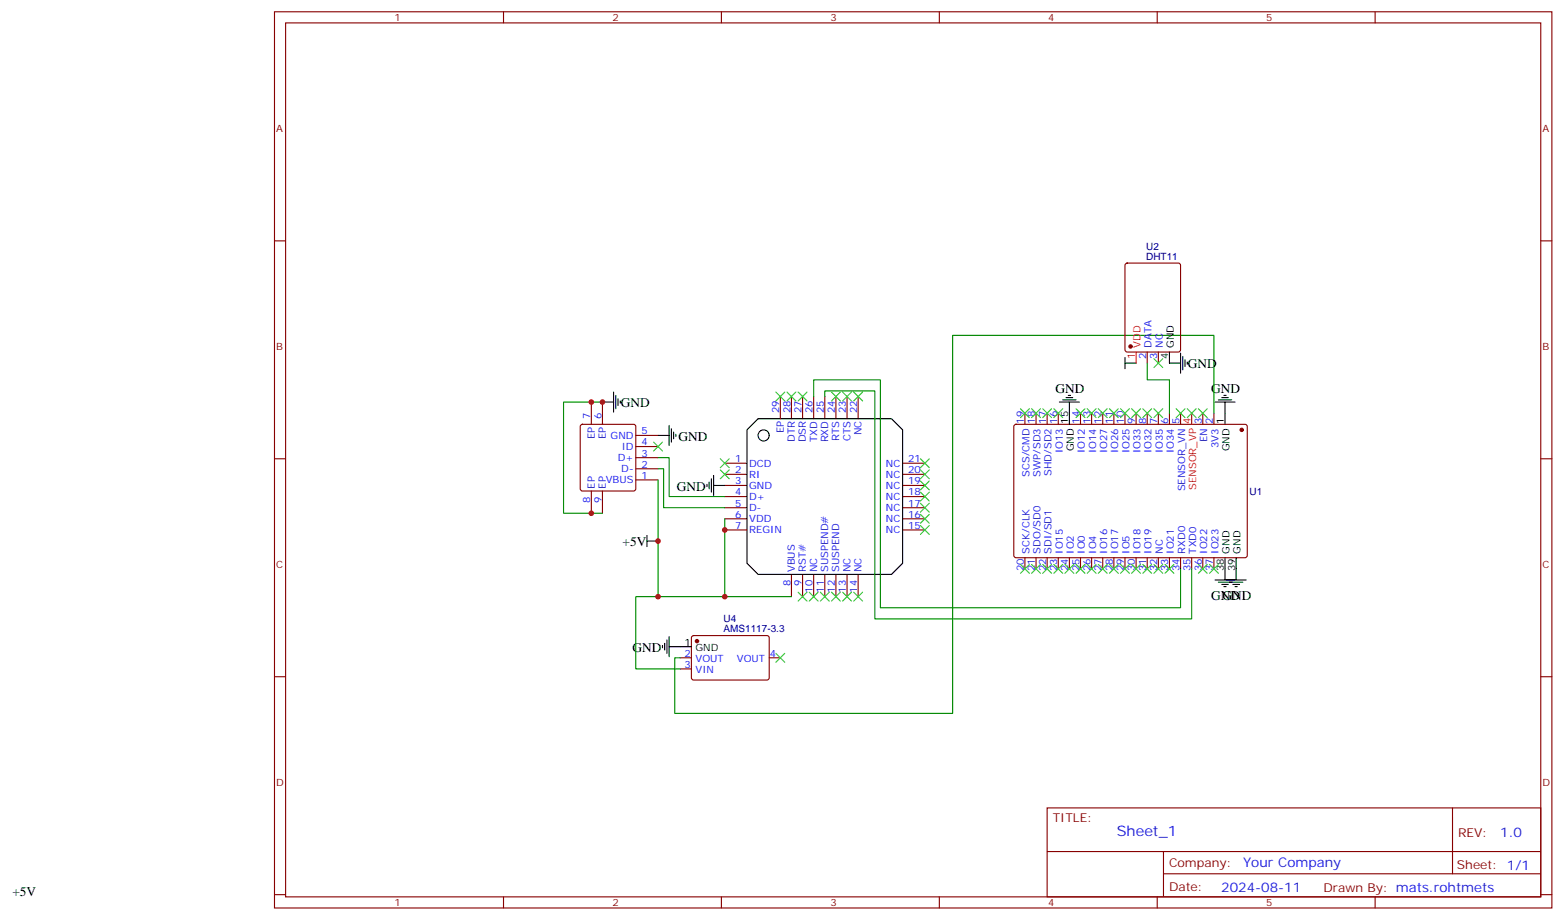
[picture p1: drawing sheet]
<svg xmlns="http://www.w3.org/2000/svg" width="496mm" height="292mm" viewBox="0 0 496 292" stroke-linecap="round" stroke-linejoin="round" font-family="sans-serif">
<g fill="none" stroke="#870000" stroke-width=".35">
<path d="M87.1 3.7h405.3v284.4h-405.3zM90.6 7.3h398.3v277.3h-398.3zM159.8 3.7v3.6M228.9 3.7v3.6M298.1 3.7v3.6M367.2 3.7v3.6M436.4 3.7v3.6M87.1 76.4h3.5M488.9 76.4h3.5M357.2 83.7l.5-.2h16.2l.7 .4v27.1l-.4 .6-16.5 .1-.7-.5v-27zM364 111.7v3.5M367.6 111.7v3.5"/>
<path d="M184.3 134.8l.5-.2h16.2l.5 .2 .3 .5v19.8l-.3 .5-.5 .2h-16.2l-.5-.2-.2-.5v-19.8zM187.6 127.6v7M191.2 127.6v7M201.8 138.1h7M247.6 125.8v7.1M251.1 125.8v7.1M254.7 125.8v7.1M258.2 125.8v7.1M261.7 125.8v7.1M265.3 125.8v7.1M268.8 125.8v7.1M272.3 125.8v7.1"/>
<path d="M321.9 134.8l.5-.2 73 .1 .4 .6-.1 41.2-.6 .5-73-.1-.4-.7v-40.9zM325.2 131.1v3.5M328.8 131.1v3.5M332.3 131.1v3.5M335.8 131.1v3.5M342.9 131.1v3.5M346.4 131.1v3.5M349.9 131.1v3.5M353.4 131.1v3.5M357 131.1v3.5M360.5 131.1v3.5M364 131.1v3.5"/>
<path d="M367.6 131.1v3.5M371.1 131.1v3.5M374.6 131.1v3.5M381.7 131.1v3.5M385.2 131.1v3.5M87.1 145.6h3.5M187.6 155.8v7M191.2 155.8v7M201.8 141.7h7M201.8 145.2h7M201.8 148.7h7M201.8 152.3h7"/>
<path d="M230 147h7M230 150.5h7M230 154h7M230 157.6h7M286.4 147h7.1M286.4 150.5h7.1M286.4 154h7.1M286.4 157.6h7.1M488.9 145.6h3.5M230 161.1h7M230 164.6h7M230 168.1h7"/>
<path d="M286.4 161.1h7.1M286.4 164.6h7.1M286.4 168.1h7.1M325.2 177v3.5M328.8 177v3.5M332.3 177v3.5M335.8 177v3.5M339.3 177v3.5M342.9 177v3.5M346.4 177v3.5M349.9 177v3.5M353.4 177v3.5"/>
<path d="M357 177v3.5M360.5 177v3.5M364 177v3.5M367.6 177v3.5M371.1 177v3.5M374.6 177v3.5M378.1 177v3.5M381.7 177v3.5M385.2 177v3.5M251.1 182.2v7.1M254.7 182.2v7.1M258.2 182.2v7.1"/>
<path d="M261.7 182.2v7.1M265.3 182.2v7.1M268.8 182.2v7.1M272.3 182.2v7.1M87.1 214.7h3.5M215.9 208.7h3.5M215.9 212.2h3.5M219.6 201.9l.5-.3 23.6 .1 .4 .7-.1 12.9-.6 .5-23.6-.1-.4-.6v-12.7zM244.1 208.7h3.5M488.9 214.7h3.5M332.3 256.3h156.6v28.3h-156.6zM460.9 256.4v20.8"/>
<path d="M332.3 270.2h156.5M369.2 277.2h119.6M369.2 270.2v14.1M87.1 283.8h3.5M159.8 284.6v3.5M228.9 284.6v3.5M298.1 284.6v3.5M367.2 284.6v3.5M436.4 284.6v3.5M488.9 283.8h3.5"/>
</g>
<g fill="#870000" stroke="#870000" stroke-width=".35">
<circle cx="394" cy="136.4" r=".53"/>
<circle cx="221.2" cy="203.4" r=".53"/>
<circle cx="358.7" cy="109.9" r=".53"/>
</g>
<g fill="none" stroke="#000" stroke-width=".35">
<path d="M357 115.2h3.5M357 113.5v3.5M371.1 111.7v3.5h3.5M374.6 112v6.4M375.3 113.1v4.2M376 114.2v2.1M376.7 114.9v.7M191.2 127.6h3.5M194.7 124.4v6.3M195.4 125.4v4.3M196.1 126.5v2.1M196.8 127.2v.7"/>
<path d="M208.8 138.1h3.5M212.3 135v6.3M213 136v4.3M213.7 137.1v2.1M214.5 137.8v.7M240.6 132.9h42.3l3.5 3.5v42.3l-3.5 3.5h-42.3l-3.6-3.5v-42.3zM336.2 127.6h6.3M337.2 126.9h4.3M338.3 126.2h2.1M339 125.4h.7M339.3 127.6v7M385.6 127.6h6.3"/>
<path d="M386.6 126.9h4.2M387.7 126.2h2.1M388.4 125.4h.7M388.7 127.6v7M224.3 153.7v.7M225 153v2.1M225.7 151.9v4.2M226.4 154h3.6M226.4 150.8v6.4M205.3 171.7h3.5M205.3 169.9v3.5M388.7 177v7"/>
<path d="M392.3 177v7M385.6 184h9.8M386.6 184.7h7.8M387.7 185.4h2.1M388.4 186.1h.7M391.2 185.4h2.1M391.9 186.1h.7M210.2 204.8v.7M210.9 204.1v2.1M211.6 203.1v4.2M212.3 205.2h7.1M212.3 202v6.4"/>
<circle cx="242.3" cy="138.1" r="1.76"/>
</g>
<path d="M360.5 111.7v3.5M378.1 131.1v3.5" fill="none" stroke="#f00" stroke-width=".35"/>
<g fill="none" stroke="#3c3" stroke-width=".35">
<path d="M366.1 113.8l2.9 2.8M369 113.8l-2.9 2.8M246.2 124.4l2.8 2.8M249 124.4l-2.8 2.8M249.7 124.4l2.9 2.8M252.6 124.4l-2.9 2.8M253.3 124.4l2.8 2.8M256.1 124.4l-2.8 2.8M263.8 124.4l2.9 2.8M266.7 124.4l-2.9 2.8M267.4 124.4l2.8 2.8M270.2 124.4l-2.8 2.8"/>
<path d="M270.9 124.4l2.8 2.8M273.7 124.4l-2.8 2.8M323.8 129.7l2.8 2.8M326.6 129.7l-2.8 2.8M327.3 129.7l2.9 2.8M330.2 129.7l-2.9 2.8M330.9 129.7l2.8 2.8M333.7 129.7l-2.8 2.8M334.4 129.7l2.8 2.8M337.2 129.7l-2.8 2.8M341.5 129.7l2.8 2.8M344.3 129.7l-2.8 2.8"/>
<path d="M345 129.7l2.8 2.8M347.8 129.7l-2.8 2.8M348.5 129.7l2.8 2.8M351.3 129.7l-2.8 2.8M352 129.7l2.9 2.8M354.9 129.7l-2.9 2.8M355.6 129.7l2.8 2.8M358.4 129.7l-2.8 2.8M359.1 129.7l2.8 2.8M361.9 129.7l-2.8 2.8M362.6 129.7l2.8 2.8M365.4 129.7l-2.8 2.8"/>
<path d="M366.1 129.7l2.9 2.8M369 129.7l-2.9 2.8M373.2 129.7l2.8 2.8M376 129.7l-2.8 2.8M376.7 129.7l2.9 2.8M379.6 129.7l-2.9 2.8M380.3 129.7l2.8 2.8M383.1 129.7l-2.8 2.8M207.4 140.3l2.8 2.8M210.2 140.3l-2.8 2.8M228.6 149.1l2.8 2.8M228.6 145.6l2.8 2.8"/>
<path d="M231.4 149.1l-2.8 2.8M231.4 145.6l-2.8 2.8M292.1 145.6l2.8 2.8M292.1 149.1l2.8 2.8M292.1 152.6l2.8 2.8M292.1 156.1l2.8 2.9M292.1 159.7l2.8 2.8M294.9 145.6l-2.8 2.8M294.9 149.1l-2.8 2.8M294.9 152.6l-2.8 2.8M294.9 156.1l-2.8 2.9M294.9 159.7l-2.8 2.8"/>
<path d="M292.1 163.2l2.8 2.8M292.1 166.7l2.8 2.8M294.9 163.2l-2.8 2.8M294.9 166.7l-2.8 2.8M323.8 179.1l2.8 2.8M326.6 179.1l-2.8 2.8M327.3 179.1l2.9 2.8M330.2 179.1l-2.9 2.8M330.9 179.1l2.8 2.8M333.7 179.1l-2.8 2.8M334.4 179.1l2.8 2.8M337.2 179.1l-2.8 2.8"/>
<path d="M337.9 179.1l2.8 2.8M340.7 179.1l-2.8 2.8M341.5 179.1l2.8 2.8M344.3 179.1l-2.8 2.8M345 179.1l2.8 2.8M347.8 179.1l-2.8 2.8M348.5 179.1l2.8 2.8M351.3 179.1l-2.8 2.8M352 179.1l2.9 2.8M354.9 179.1l-2.9 2.8M355.6 179.1l2.8 2.8M358.4 179.1l-2.8 2.8"/>
<path d="M359.1 179.1l2.8 2.8M361.9 179.1l-2.8 2.8M362.6 179.1l2.8 2.8M365.4 179.1l-2.8 2.8M366.1 179.1l2.9 2.8M369 179.1l-2.9 2.8M369.7 179.1l2.8 2.8M372.5 179.1l-2.8 2.8M380.3 179.1l2.8 2.8M383.1 179.1l-2.8 2.8M383.8 179.1l2.8 2.8M386.6 179.1l-2.8 2.8"/>
<path d="M253.3 187.9l2.8 2.8M256.1 187.9l-2.8 2.8M256.8 187.9l2.8 2.8M259.6 187.9l-2.8 2.8M260.3 187.9l2.8 2.8M263.1 187.9l-2.8 2.8M263.8 187.9l2.9 2.8M266.7 187.9l-2.9 2.8M267.4 187.9l2.8 2.8M270.2 187.9l-2.8 2.8M270.9 187.9l2.8 2.8M273.7 187.9l-2.8 2.8"/>
<path d="M246.2 207.3l2.8 2.8M249 207.3l-2.8 2.8"/>
</g>
<path d="M364 115.2v5.3h7.1v10.6M191.2 127.6h-12.4v35.2h12.4M258.2 125.8v-5.3h21.2v72.3h95.2v-12.3M261.7 125.8v-1.8h15.9v72.4h100.5v-15.9M385.2 131.1v-24.7h-82.9v119.9h-88.2v-17.6h1.8M208.8 145.2h3.5v12.4h17.7M208.8 148.7h1.8v12.4h19.4M208.8 152.3v37h42.3M230 164.6v24.7M208.8 189.3h-7v22.9h14.1" fill="none" stroke="#008700" stroke-width=".35"/>
<g fill="#c00">
<circle cx="208.8" cy="189.3" r=".88"/>
<circle cx="230" cy="168.1" r=".88"/>
<circle cx="230" cy="189.3" r=".88"/>
<circle cx="191.2" cy="127.6" r=".88"/>
<circle cx="187.6" cy="162.8" r=".88"/>
<circle cx="187.6" cy="127.6" r=".88"/>
<circle cx="208.8" cy="171.7" r=".88"/>
</g>
<text font-size="4.6" fill="#00f" x="354.4" y="265.4">Sheet_1</text>
<g font-size="4.2">
<text x="376.9" y="116.7">GND</text>
<text x="335" y="124.6">GND</text>
<text x="384.4" y="124.6">GND</text>
<text x="197" y="129">GND</text>
<text x="215.3" y="139.8">GND</text>
<text x="214.8" y="155.7">GND</text>
<text x="197.5" y="173.1">+5V</text>
<text x="384.4" y="190.2">GND</text>
<text x="387.9" y="190.2">GND</text>
<text x="200.7" y="206.8">GND</text>
<text x="3.9" y="284.2">+5V</text>
</g>
<g font-size="4.2" fill="#00f">
<text x="476.1" y="265.6">1.0</text>
<text x="394.5" y="275.2">Your Company</text>
<text x="387.5" y="283">2024-08-11</text>
</g>
<g font-size="3.9" fill="#800">
<text x="334" y="260.9">TITLE:</text>
<text x="462.7" y="265.6">REV:</text>
<text x="371" y="275.1">Company:</text>
<text x="462.3" y="275.7">Sheet: 1/1</text>
<text x="371" y="282.8">Date:</text>
<text x="420" y="282.9">Drawn By: mats.rohtmets</text>
</g>
<g font-size="3.2" fill="#800">
<text x="125.2" y="6.7">1</text>
<text x="194.3" y="6.7">2</text>
<text x="263.5" y="6.7">3</text>
<text x="332.6" y="6.7">4</text>
<text x="401.8" y="6.7">5</text>
<text x="87.6" y="41.8">A</text>
<text x="489.4" y="41.8">A</text>
<text x="87.6" y="111">B</text>
<text x="489.4" y="111">B</text>
<text x="87.6" y="180.1">C</text>
<text x="489.4" y="180.1">C</text>
<text x="87.6" y="249.3">D</text>
<text x="489.4" y="249.3">D</text>
<text x="125.2" y="287.5">1</text>
<text x="194.3" y="287.5">2</text>
<text x="263.5" y="287.5">3</text>
<text x="332.6" y="287.5">4</text>
<text x="401.8" y="287.5">5</text>
</g>
<g font-size="3.2" fill="#000080">
<text x="363.7" y="82.4">DHT11</text>
<text x="363.7" y="79.2">U2</text>
<text x="396.5" y="157.1">U1</text>
<text x="229.6" y="197.5">U4</text>
<text x="229.6" y="200.6">AMS1117-3.3</text>
</g>
<g font-size="3.2" fill="#f00">
<text x="360.2" y="113.9" transform="rotate(-90 360.2 113.9)">1</text>
<text x="361.9" y="110.4" transform="rotate(-90 361.9 110.4)">VDD</text>
<text x="377.8" y="134.4" transform="rotate(-90 377.8 134.4)">4</text>
<text x="379.6" y="155.4" transform="rotate(-90 379.6 155.4)">SENSOR_VP</text>
</g>
<g font-size="3.2" fill="#00f">
<text x="363.7" y="113.9" transform="rotate(-90 363.7 113.9)">2</text>
<text x="365.4" y="110.4" transform="rotate(-90 365.4 110.4)">DATA</text>
<text x="367.2" y="113.9" transform="rotate(-90 367.2 113.9)">3</text>
<text x="369" y="110.4" transform="rotate(-90 369 110.4)">NC</text>
<text x="247.3" y="131.1" transform="rotate(-90 247.3 131.1)">29</text>
<text x="250.8" y="131.1" transform="rotate(-90 250.8 131.1)">28</text>
<text x="254.3" y="131.1" transform="rotate(-90 254.3 131.1)">27</text>
<text x="257.8" y="131.1" transform="rotate(-90 257.8 131.1)">26</text>
<text x="261.4" y="131.1" transform="rotate(-90 261.4 131.1)">25</text>
<text x="264.9" y="131.1" transform="rotate(-90 264.9 131.1)">24</text>
<text x="268.4" y="131.1" transform="rotate(-90 268.4 131.1)">23</text>
<text x="272" y="131.1" transform="rotate(-90 272 131.1)">22</text>
<text x="187.3" y="132.9" transform="rotate(-90 187.3 132.9)">7</text>
<text x="190.8" y="132.9" transform="rotate(-90 190.8 132.9)">6</text>
<text x="203.5" y="137.8">5</text>
<text x="248.7" y="137.5" transform="rotate(-90 248.7 137.5)">EP</text>
<text x="324.9" y="134.4" transform="rotate(-90 324.9 134.4)">19</text>
<text x="328.4" y="134.4" transform="rotate(-90 328.4 134.4)">18</text>
<text x="331.9" y="134.4" transform="rotate(-90 331.9 134.4)">17</text>
<text x="335.5" y="134.4" transform="rotate(-90 335.5 134.4)">16</text>
<text x="342.5" y="134.4" transform="rotate(-90 342.5 134.4)">14</text>
<text x="346" y="134.4" transform="rotate(-90 346 134.4)">13</text>
<text x="349.6" y="134.4" transform="rotate(-90 349.6 134.4)">12</text>
<text x="353.1" y="134.4" transform="rotate(-90 353.1 134.4)">11</text>
<text x="356.6" y="134.4" transform="rotate(-90 356.6 134.4)">10</text>
<text x="360.2" y="134.4" transform="rotate(-90 360.2 134.4)">9</text>
<text x="363.7" y="134.4" transform="rotate(-90 363.7 134.4)">8</text>
<text x="367.2" y="134.4" transform="rotate(-90 367.2 134.4)">7</text>
<text x="370.7" y="134.4" transform="rotate(-90 370.7 134.4)">6</text>
<text x="374.3" y="134.4" transform="rotate(-90 374.3 134.4)">5</text>
<text x="381.3" y="134.4" transform="rotate(-90 381.3 134.4)">3</text>
<text x="384.8" y="134.4" transform="rotate(-90 384.8 134.4)">2</text>
<text x="188.7" y="139.2" transform="rotate(-90 188.7 139.2)">EP</text>
<text x="192.2" y="139.2" transform="rotate(-90 192.2 139.2)">EP</text>
<text x="193.8" y="139.2">GND</text>
<text x="197.3" y="142.7">ID</text>
<text x="203.5" y="141.3">4</text>
<text x="252.2" y="140.2" transform="rotate(-90 252.2 140.2)">DTR</text>
<text x="255.7" y="140.4" transform="rotate(-90 255.7 140.4)">DSR</text>
<text x="259.3" y="140.1" transform="rotate(-90 259.3 140.1)">TXD</text>
<text x="262.8" y="140.4" transform="rotate(-90 262.8 140.4)">RXD</text>
<text x="266.3" y="139.9" transform="rotate(-90 266.3 139.9)">RTS</text>
<text x="269.8" y="139.9" transform="rotate(-90 269.8 139.9)">CTS</text>
<text x="273.4" y="138.2" transform="rotate(-90 273.4 138.2)">NC</text>
<text x="337.2" y="143.8" transform="rotate(-90 337.2 143.8)">IO13</text>
<text x="344.3" y="143.8" transform="rotate(-90 344.3 143.8)">IO12</text>
<text x="347.8" y="143.8" transform="rotate(-90 347.8 143.8)">IO14</text>
<text x="351.3" y="143.8" transform="rotate(-90 351.3 143.8)">IO27</text>
<text x="354.9" y="143.8" transform="rotate(-90 354.9 143.8)">IO26</text>
<text x="358.4" y="143.8" transform="rotate(-90 358.4 143.8)">IO25</text>
<text x="361.9" y="143.8" transform="rotate(-90 361.9 143.8)">IO33</text>
<text x="365.4" y="143.8" transform="rotate(-90 365.4 143.8)">IO32</text>
<text x="369" y="143.8" transform="rotate(-90 369 143.8)">IO35</text>
<text x="372.5" y="143.8" transform="rotate(-90 372.5 143.8)">IO34</text>
<text x="383.1" y="140.3" transform="rotate(-90 383.1 140.3)">EN</text>
<text x="386.6" y="142.1" transform="rotate(-90 386.6 142.1)">3V3</text>
<text x="196" y="146.3">D+</text>
<text x="197.2" y="149.8">D-</text>
<text x="203.5" y="144.9">3</text>
<text x="203.5" y="148.4">2</text>
<text x="233.2" y="146.6">1</text>
<text x="237.7" y="148">DCD</text>
<text x="281.1" y="148">NC</text>
<text x="288.2" y="146.6">21</text>
<text x="188.7" y="155.1" transform="rotate(-90 188.7 155.1)">EP</text>
<text x="192.2" y="153.3">VBUS</text>
<text x="192.2" y="155.1" transform="rotate(-90 192.2 155.1)">EP</text>
<text x="203.5" y="151.9">1</text>
<text x="233.2" y="150.1">2</text>
<text x="233.2" y="153.7">3</text>
<text x="237.7" y="151.6">RI</text>
<text x="237.7" y="155.1">GND</text>
<text x="281.1" y="155.1">NC</text>
<text x="281.1" y="151.6">NC</text>
<text x="288.2" y="153.7">19</text>
<text x="288.2" y="150.1">20</text>
<text x="326.6" y="151.3" transform="rotate(-90 326.6 151.3)">SCS/CMD</text>
<text x="330.2" y="151.2" transform="rotate(-90 330.2 151.2)">SWP/SD3</text>
<text x="333.7" y="151" transform="rotate(-90 333.7 151)">SHD/SD2</text>
<text x="376" y="155.9" transform="rotate(-90 376 155.9)">SENSOR_VN</text>
<text x="187.3" y="159.6" transform="rotate(-90 187.3 159.6)">8</text>
<text x="190.8" y="159.6" transform="rotate(-90 190.8 159.6)">9</text>
<text x="233.2" y="157.2">4</text>
<text x="233.2" y="160.7">5</text>
<text x="237.7" y="158.6">D+</text>
<text x="281.1" y="158.6">NC</text>
<text x="288.2" y="160.7">17</text>
<text x="288.2" y="157.2">18</text>
<text x="233.2" y="164.3">6</text>
<text x="233.2" y="167.8">7</text>
<text x="237.7" y="162.1">D-</text>
<text x="237.7" y="165.7">VDD</text>
<text x="281.1" y="165.7">NC</text>
<text x="281.1" y="162.1">NC</text>
<text x="288.2" y="167.8">15</text>
<text x="288.2" y="164.3">16</text>
<text x="237.7" y="169.2">REGIN</text>
<text x="281.1" y="169.2">NC</text>
<text x="326.6" y="175.6" transform="rotate(-90 326.6 175.6)">SCK/CLK</text>
<text x="330.2" y="175.6" transform="rotate(-90 330.2 175.6)">SDO/SD0</text>
<text x="333.7" y="175.6" transform="rotate(-90 333.7 175.6)">SDI/SD1</text>
<text x="337.2" y="175.6" transform="rotate(-90 337.2 175.6)">IO15</text>
<text x="340.7" y="175.6" transform="rotate(-90 340.7 175.6)">IO2</text>
<text x="344.3" y="175.6" transform="rotate(-90 344.3 175.6)">IO0</text>
<text x="347.8" y="175.6" transform="rotate(-90 347.8 175.6)">IO4</text>
<text x="351.3" y="175.6" transform="rotate(-90 351.3 175.6)">IO16</text>
<text x="354.9" y="175.6" transform="rotate(-90 354.9 175.6)">IO17</text>
<text x="358.4" y="175.6" transform="rotate(-90 358.4 175.6)">IO5</text>
<text x="361.9" y="175.6" transform="rotate(-90 361.9 175.6)">IO18</text>
<text x="365.4" y="175.6" transform="rotate(-90 365.4 175.6)">IO19</text>
<text x="369" y="175.6" transform="rotate(-90 369 175.6)">NC</text>
<text x="372.5" y="175.6" transform="rotate(-90 372.5 175.6)">IO21</text>
<text x="376" y="175.6" transform="rotate(-90 376 175.6)">RXD0</text>
<text x="379.6" y="175.6" transform="rotate(-90 379.6 175.6)">TXD0</text>
<text x="383.1" y="175.6" transform="rotate(-90 383.1 175.6)">IO22</text>
<text x="386.6" y="175.6" transform="rotate(-90 386.6 175.6)">IO23</text>
<text x="252.2" y="181.5" transform="rotate(-90 252.2 181.5)">VBUS</text>
<text x="255.7" y="181.5" transform="rotate(-90 255.7 181.5)">RST#</text>
<text x="259.3" y="181.5" transform="rotate(-90 259.3 181.5)">NC</text>
<text x="262.8" y="181.5" transform="rotate(-90 262.8 181.5)">SUSPEND#</text>
<text x="266.3" y="181.5" transform="rotate(-90 266.3 181.5)">SUSPEND</text>
<text x="269.8" y="181.5" transform="rotate(-90 269.8 181.5)">NC</text>
<text x="273.4" y="181.5" transform="rotate(-90 273.4 181.5)">NC</text>
<text x="324.9" y="181.2" transform="rotate(-90 324.9 181.2)">20</text>
<text x="328.4" y="181.2" transform="rotate(-90 328.4 181.2)">21</text>
<text x="331.9" y="181.2" transform="rotate(-90 331.9 181.2)">22</text>
<text x="335.5" y="181.2" transform="rotate(-90 335.5 181.2)">23</text>
<text x="339" y="181.2" transform="rotate(-90 339 181.2)">24</text>
<text x="342.5" y="181.2" transform="rotate(-90 342.5 181.2)">25</text>
<text x="346" y="181.2" transform="rotate(-90 346 181.2)">26</text>
<text x="349.6" y="181.2" transform="rotate(-90 349.6 181.2)">27</text>
<text x="353.1" y="181.2" transform="rotate(-90 353.1 181.2)">28</text>
<text x="356.6" y="181.2" transform="rotate(-90 356.6 181.2)">29</text>
<text x="360.2" y="181.2" transform="rotate(-90 360.2 181.2)">30</text>
<text x="363.7" y="181.2" transform="rotate(-90 363.7 181.2)">31</text>
<text x="367.2" y="181.2" transform="rotate(-90 367.2 181.2)">32</text>
<text x="370.7" y="181.2" transform="rotate(-90 370.7 181.2)">33</text>
<text x="374.3" y="181.2" transform="rotate(-90 374.3 181.2)">34</text>
<text x="377.8" y="181.2" transform="rotate(-90 377.8 181.2)">35</text>
<text x="381.3" y="181.2" transform="rotate(-90 381.3 181.2)">36</text>
<text x="384.8" y="181.2" transform="rotate(-90 384.8 181.2)">37</text>
<text x="250.8" y="186" transform="rotate(-90 250.8 186)">8</text>
<text x="254.3" y="186" transform="rotate(-90 254.3 186)">9</text>
<text x="257.8" y="188" transform="rotate(-90 257.8 188)">10</text>
<text x="261.4" y="188" transform="rotate(-90 261.4 188)">11</text>
<text x="264.9" y="188" transform="rotate(-90 264.9 188)">12</text>
<text x="268.4" y="188" transform="rotate(-90 268.4 188)">13</text>
<text x="272" y="188" transform="rotate(-90 272 188)">14</text>
<text x="217.2" y="208.4">2</text>
<text x="244.3" y="208.4">4</text>
<text x="217.2" y="211.9">3</text>
<text x="220.7" y="210.1">VOUT</text>
<text x="220.7" y="213.6">VIN</text>
<text x="233.8" y="210.1">VOUT</text>
</g>
<g font-size="3.2">
<text x="370.7" y="113.9" transform="rotate(-90 370.7 113.9)">4</text>
<text x="372.5" y="110.4" transform="rotate(-90 372.5 110.4)">GND</text>
<text x="339" y="134.4" transform="rotate(-90 339 134.4)">15</text>
<text x="388.4" y="134.4" transform="rotate(-90 388.4 134.4)">1</text>
<text x="340.7" y="143.2" transform="rotate(-90 340.7 143.2)">GND</text>
<text x="390.1" y="143.2" transform="rotate(-90 390.1 143.2)">GND</text>
<text x="390.1" y="175.6" transform="rotate(-90 390.1 175.6)">GND</text>
<text x="393.7" y="175.6" transform="rotate(-90 393.7 175.6)">GND</text>
<text x="388.4" y="181.2" transform="rotate(-90 388.4 181.2)">38</text>
<text x="391.9" y="181.2" transform="rotate(-90 391.9 181.2)">39</text>
<text x="217.2" y="204.8">1</text>
<text x="220.7" y="206.6">GND</text>
</g>
</svg>
